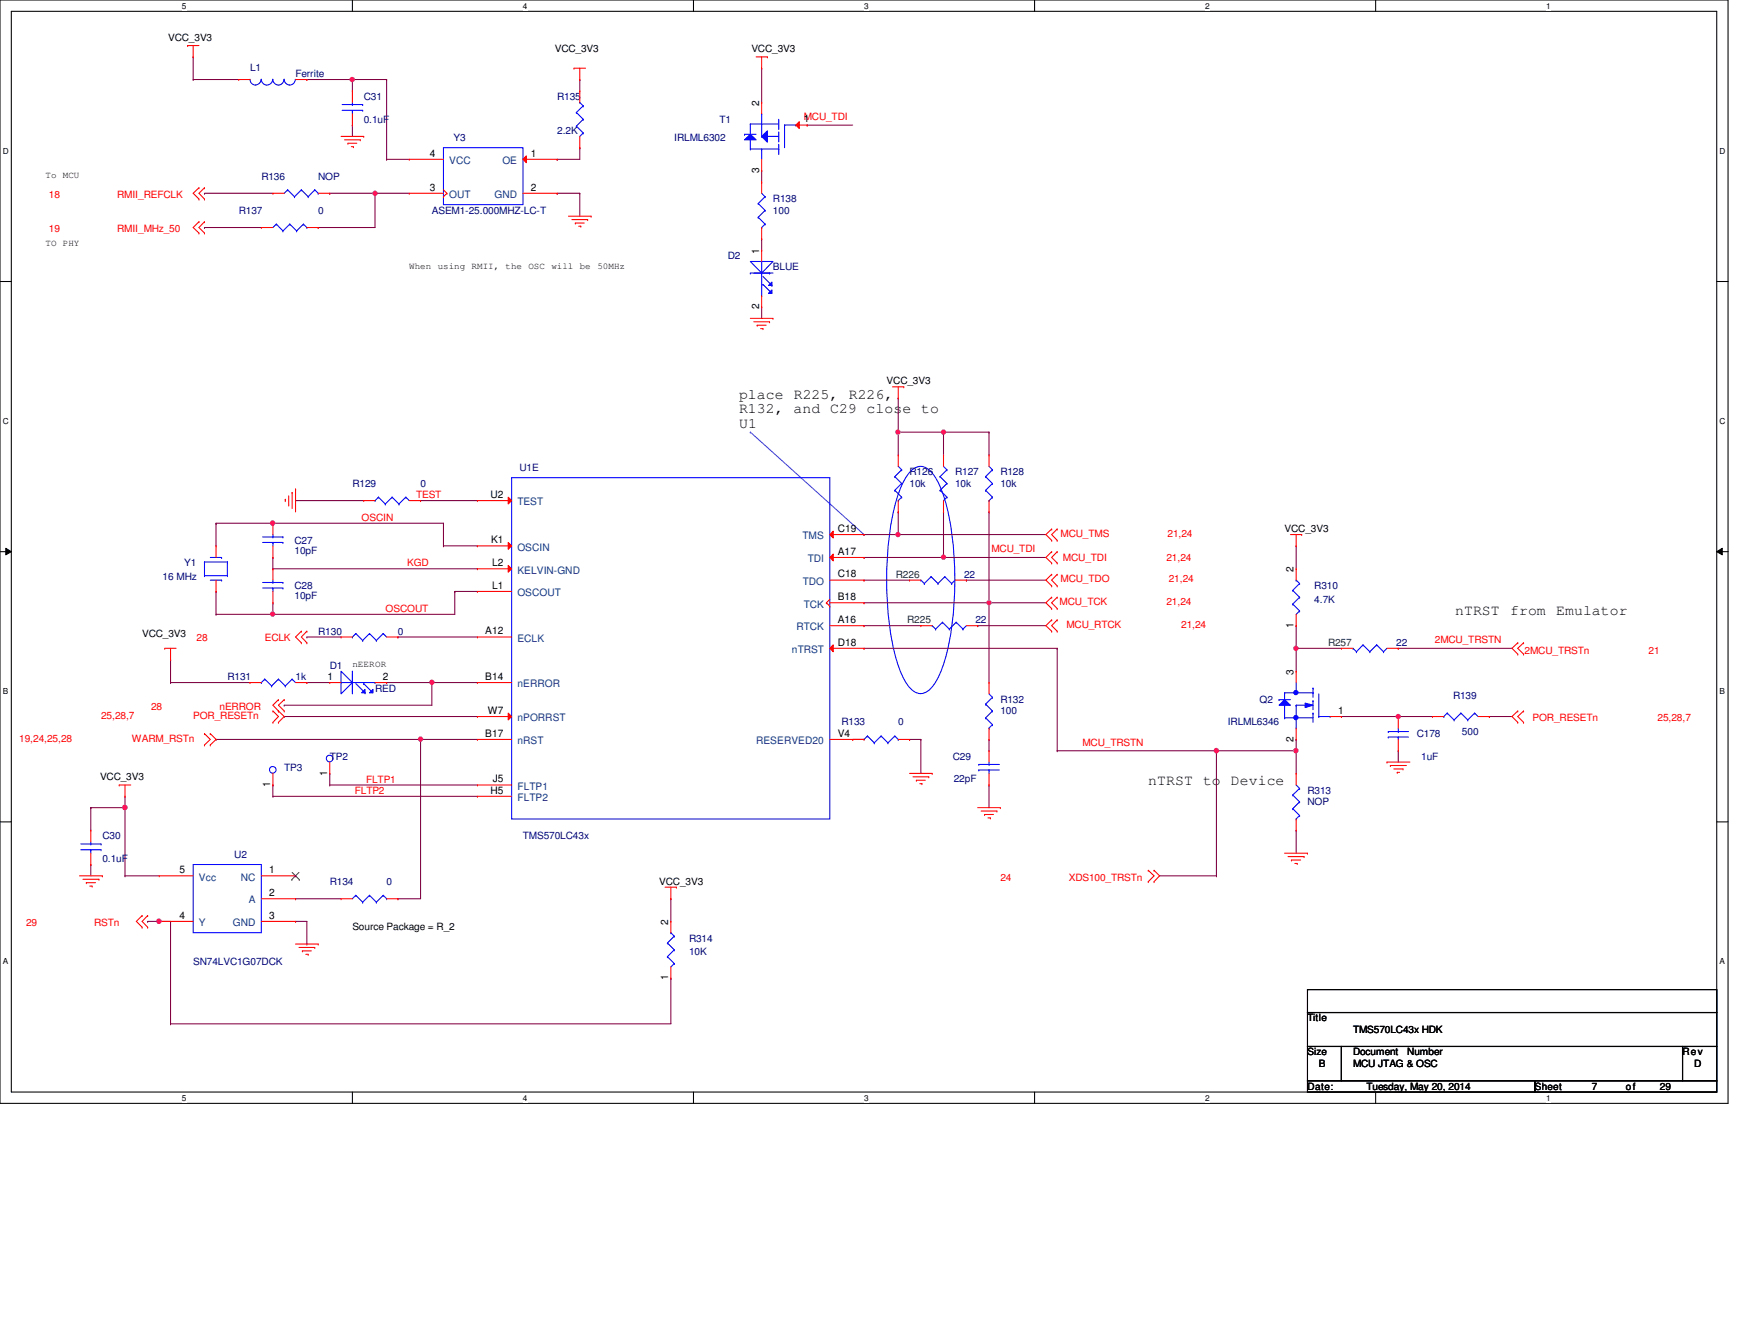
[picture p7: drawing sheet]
<svg xmlns="http://www.w3.org/2000/svg" width="279mm" height="216mm" viewBox="0 0 279 216" stroke-linecap="round" stroke-linejoin="round" font-family="sans-serif">
<path d="M0 0h278v177.4h-278zM1.8 1.8h274.3v173.8h-274.3z" fill="none" stroke="#000" stroke-width=".17"/>
<g fill="#fff">
<path d="M29.3 .2h.7v1.5h-.7z"/>
<path d="M29.3 175.8h.7v1.4h-.7z"/>
</g>
<path d="M56.7 0v1.8M56.7 175.6v1.8" fill="none" stroke="#000" stroke-width=".17"/>
<g fill="#fff">
<path d="M84.1 .2h.7v1.5h-.7z"/>
<path d="M84.1 175.8h.7v1.4h-.7z"/>
</g>
<path d="M111.5 0v1.8M111.5 175.6v1.8" fill="none" stroke="#000" stroke-width=".17"/>
<g fill="#fff">
<path d="M139 .2h.7v1.5h-.7z"/>
<path d="M139 175.8h.7v1.4h-.7z"/>
</g>
<path d="M166.4 0v1.8M166.4 175.6v1.8" fill="none" stroke="#000" stroke-width=".17"/>
<g fill="#fff">
<path d="M193.8 .2h.8v1.5h-.8z"/>
<path d="M193.8 175.8h.8v1.4h-.8z"/>
</g>
<path d="M221.3 0v1.8M221.3 175.6v1.8" fill="none" stroke="#000" stroke-width=".17"/>
<g fill="#fff">
<path d="M248.7 .2h.7v1.5h-.7z"/>
<path d="M248.7 175.8h.7v1.4h-.7z"/>
<path d="M.5 23.5h.9v1.5h-.9z"/>
<path d="M276.6 23.5h.9v1.5h-.9z"/>
<path d="M.5 67h.9v1.5h-.9z"/>
<path d="M276.6 67h.9v1.5h-.9z"/>
</g>
<path d="M0 45.3h1.8M276.1 45.3h1.9" fill="none" stroke="#000" stroke-width=".17"/>
<g fill="#fff">
<path d="M.5 110.4h.8v1.5h-.8z"/>
<path d="M276.6 110.4h.9v1.5h-.9z"/>
</g>
<path d="M0 88.7h1.8M276.1 88.7h1.9" fill="none" stroke="#000" stroke-width=".17"/>
<path d="M.9 88.1l.9 .6-.9 .5zM276.1 88.7l.9-.6v1.1z" fill="#000"/>
<path d="M.9 88.1l.9 .6-.9 .5zM276.1 88.7l.9-.6v1.1z" fill="none" stroke="#000" stroke-width=".16"/>
<g fill="#fff">
<path d="M.5 153.8h.8v1.5h-.8z"/>
<path d="M276.6 153.8h.8v1.5h-.8z"/>
</g>
<path d="M0 132.1h1.8M276.1 132.1h1.9" fill="none" stroke="#000" stroke-width=".17"/>
<path d="M146.2 76a2.15 2.15 0 0 1 3.7 0 17.3 17.3 0 0 1 2.8 7.4 53.7 53.7 0 0 1-.7 22.7 10.7 10.7 0 0 1-2.7 4.9 2.04 2.04 0 0 1-3.1-.6 17.4 17.4 0 0 1-2.7-7.4 54.3 54.3 0 0 1 .7-22.7 12.4 12.4 0 0 1 2-4.3z" fill="none" stroke="#00f" stroke-width=".17"/>
<path d="M120.7 69.5h.1M120.7 69.5l18.3 16.4" fill="none" stroke="#8000ff" stroke-width=".17"/>
<path d="M139 89.6h.1M139 89.6h12.8M159.1 96.9h.1M159.1 96.9h9.1" fill="none" stroke="#800040" stroke-width=".17"/>
<circle cx="151.8" cy="89.6" r=".34" fill="#f0f"/>
<circle cx="151.8" cy="89.6" r=".34" fill="none" stroke="#f0f" stroke-width=".17"/>
<path d="M139 85.9h.1M139 85.9h5.5" fill="none" stroke="#800040" stroke-width=".17"/>
<circle cx="144.4" cy="85.9" r=".34" fill="#f0f"/>
<circle cx="144.4" cy="85.9" r=".34" fill="none" stroke="#f0f" stroke-width=".17"/>
<path d="M151.8 69.5h.1M151.8 69.5h7.3M159.1 96.9h.1M159.1 96.9v12.8M159.1 118.9h.1M159.1 118.9v1.8" fill="none" stroke="#800040" stroke-width=".17"/>
<circle cx="151.8" cy="69.5" r=".34" fill="#f0f"/>
<circle cx="151.8" cy="69.5" r=".34" fill="none" stroke="#f0f" stroke-width=".17"/>
<g fill="none" stroke="#800040" stroke-width=".17">
<path d="M34.8 84.1h.1M34.8 95.1h.1M34.8 84.1v3.7M34.8 95.1v3.7M47.5 80.5h.1M47.5 80.5h11M67.6 80.5h.1M67.6 80.5h9.2M144.5 82.3h.1M144.5 85.9h.1M144.5 82.3v3.6M144.5 85.9h23.7"/>
<path d="M151.8 82.3h.1M151.8 82.3v7.3M69.5 109.7h.1M69.5 109.7h7.3M159.1 126.2h.1M159.1 126.2v3.6"/>
</g>
<circle cx="69.5" cy="109.7" r=".34" fill="#f0f"/>
<circle cx="69.5" cy="109.7" r=".34" fill="none" stroke="#f0f" stroke-width=".17"/>
<path d="M43.9 84.1h.1M43.9 84.1h27.4M49.4 109.7h.1M49.4 109.7h3.6" fill="none" stroke="#800040" stroke-width=".17"/>
<circle cx="43.8" cy="84.1" r=".35" fill="#f0f"/>
<circle cx="43.8" cy="84.1" r=".35" fill="none" stroke="#f0f" stroke-width=".17"/>
<g fill="none" stroke="#800040" stroke-width=".17">
<path d="M56.7 12.8h.1M56.7 12.8v1.8M56.7 12.8h5.5M62.2 12.8h.1M62.2 12.8v12.8M62.2 25.6h.1M62.2 25.6h3.6M89.6 31.1h.1M89.6 25.6h.1M89.6 31.1h3.7M93.3 31.1h.1M93.3 23.7h.1"/>
<path d="M93.3 23.7v1.9h-3.7M93.3 31.1v3.7M34.8 98.8h.1M34.8 98.8h9.1M73.2 95.1h.1M73.2 95.1h3.6M73.2 95.1v3.7M45.7 115.2h.1M45.7 115.2h31.1M67.6 118.9h.1M67.6 118.9h9.2M43.9 128h.1"/>
<path d="M43.9 128h32.9M53 126.2h.1M53 126.2h23.8"/>
</g>
<circle cx="56.7" cy="12.8" r=".36" fill="#f0f"/>
<circle cx="56.7" cy="12.8" r=".36" fill="none" stroke="#f0f" stroke-width=".17"/>
<path d="M32.9 31.1h.1M32.9 31.1h11M51.2 36.6h.1M53 31.1h.1M53 31.1h7.3M56.7 20.1h.1M56.7 20.1v1.8M60.3 31.1h.1M60.3 31.1v5.5h-9.1M151.8 89.6h.1M151.8 89.6h16.4" fill="none" stroke="#800040" stroke-width=".17"/>
<circle cx="60.3" cy="31.1" r=".34" fill="#f0f"/>
<circle cx="60.3" cy="31.1" r=".34" fill="none" stroke="#f0f" stroke-width=".17"/>
<g fill="none" stroke="#800040" stroke-width=".17">
<path d="M32.9 36.6h.1M32.9 36.6h9.1M60.3 31.1h.1M60.3 31.1h5.5M144.5 69.5h.1M144.5 69.5v3.7M144.5 69.5h7.3M151.8 69.5h.1M151.8 69.5v3.7M43.9 91.4h.1M43.9 91.4h32.9M71.3 84.1h.1"/>
<path d="M71.3 87.8h.1M71.3 84.1v3.7M71.3 87.8h5.5M45.7 113.4h.1M49.4 102.4h.1M49.4 102.4h5.5M62.2 109.7h.1M62.2 109.7h7.3M64 102.4h.1M64 102.4h12.8M69.5 109.7h.1M69.5 109.7v3.7h-23.8"/>
</g>
<circle cx="144.4" cy="69.5" r=".34" fill="#f0f"/>
<circle cx="144.4" cy="69.5" r=".34" fill="none" stroke="#f0f" stroke-width=".17"/>
<path d="M159.1 69.5h.1M159.1 69.5v3.7M34.8 84.1h.1M34.8 84.1h9.1M43.9 89.6h.1M43.9 96.9h.1M43.9 98.8h.1M43.9 89.6v1.8M43.9 96.9v1.9M43.9 98.8h29.3" fill="none" stroke="#800040" stroke-width=".17"/>
<circle cx="43.9" cy="98.7" r=".34" fill="#f0f"/>
<circle cx="43.9" cy="98.7" r=".34" fill="none" stroke="#f0f" stroke-width=".17"/>
<g fill="none" stroke="#800040" stroke-width=".17">
<path d="M122.5 11h.1M122.5 11v5.5M122.5 38.4h.1M122.5 27.4h.1M122.5 27.4v1.9M122.5 38.4v1.8M129.8 20.1h.1M129.8 20.1h7.4M122.5 49.4h.1M122.5 49.4v1.8M20.1 129.8h.1M20.1 129.8v11"/>
<path d="M43.9 126.2h.1M43.9 126.2v1.8M53 124.3h.1M53 124.3v1.9M20.1 140.8h.1M20.1 140.8h5.5"/>
</g>
<circle cx="20.1" cy="129.8" r=".37" fill="#f0f"/>
<circle cx="20.1" cy="129.8" r=".37" fill="none" stroke="#f0f" stroke-width=".17"/>
<path d="M67.6 118.9h.1M67.6 118.9v25.6M14.6 129.8h.1M14.6 139h.1M14.6 129.8v3.7M14.6 139v1.8M14.6 129.8h5.5" fill="none" stroke="#800040" stroke-width=".17"/>
<circle cx="67.6" cy="118.8" r=".34" fill="#f0f"/>
<circle cx="67.6" cy="118.8" r=".34" fill="none" stroke="#f0f" stroke-width=".17"/>
<path d="M159.1 82.3h.1M159.1 82.3v14.6M27.4 109.7h.1M27.4 106h.1M27.4 109.7h12.8M27.4 106v3.7M34.8 118.9h.1M34.8 118.9h32.8M20.1 128h.1M20.1 128v1.8M47.5 144.5h.1M47.5 144.5h7.4" fill="none" stroke="#800040" stroke-width=".17"/>
<circle cx="159.1" cy="96.9" r=".34" fill="#f0f"/>
<circle cx="159.1" cy="96.9" r=".34" fill="none" stroke="#f0f" stroke-width=".17"/>
<g fill="none" stroke="#800040" stroke-width=".17">
<path d="M31.1 9.1h.1M31.1 12.8h.1M31.1 9.1v3.7M31.1 12.8h7.3M93.3 12.8h.1M93.3 12.8v1.8M139 93.3h.1M139 93.3h7.3M155.4 93.3h.1M155.4 93.3h12.8M137.2 118.9h.1M137.2 118.9h1.8"/>
<path d="M139 100.6h.1M139 100.6h9.1M146.3 118.9h.1M146.3 118.9h1.8M148.1 118.9h.1M148.1 118.9v5.4M157.3 100.6h.1M157.3 100.6h10.9M208.5 104.2h.1M208.5 104.2v3.7M208.5 133.5h.1M208.5 120.7h.1"/>
<path d="M208.5 120.7v3.6M208.5 133.5v3.7"/>
</g>
<circle cx="208.4" cy="104.2" r=".34" fill="#f0f"/>
<circle cx="208.4" cy="104.2" r=".34" fill="none" stroke="#f0f" stroke-width=".17"/>
<path d="M49.4 12.8h.1M49.4 12.8h7.3M224.9 115.2h.1M224.9 115.2h5.5" fill="none" stroke="#800040" stroke-width=".17"/>
<circle cx="224.9" cy="115.2" r=".34" fill="#f0f"/>
<circle cx="224.9" cy="115.2" r=".34" fill="none" stroke="#f0f" stroke-width=".17"/>
<g fill="none" stroke="#800040" stroke-width=".17">
<path d="M208.5 87.8h.1M208.5 87.8v3.6M208.5 104.2h.1M208.5 100.6h.1M208.5 100.6v3.6M208.5 104.2h7.3M215.8 115.2h.1M215.8 115.2h9.1M224.9 104.2h.1M224.9 104.2h18.3M239.6 115.2h.1M239.6 115.2h3.6"/>
<path d="M195.7 120.7h.1M195.7 120.7h12.8M224.9 120.7h.1M224.9 120.7v1.8M64 144.5h.1M64 144.5h3.6"/>
</g>
<circle cx="208.4" cy="120.7" r=".35" fill="#f0f"/>
<circle cx="208.4" cy="120.7" r=".35" fill="none" stroke="#f0f" stroke-width=".17"/>
<path d="M144.5 64h.1M144.5 64v5.5M139 96.9h.1M139 96.9h20.1M139 104.2h.1M139 104.2h31.1M170.1 104.2h.1M170.1 104.2v16.5M208.5 118.9h.1M208.5 118.9v1.8M25.6 148.1h.1M25.6 148.1h1.8" fill="none" stroke="#800040" stroke-width=".17"/>
<circle cx="25.6" cy="148.1" r=".35" fill="#f0f"/>
<circle cx="25.6" cy="148.1" r=".35" fill="none" stroke="#f0f" stroke-width=".17"/>
<g fill="none" stroke="#800040" stroke-width=".17">
<path d="M195.7 120.7h.1M195.7 120.7v20.1M23.7 148.1h.1M23.7 148.1h1.9M27.4 148.1h.1M27.4 148.1v16.5M47.5 148.1h.1M47.5 148.1h1.9v3.7M49.4 151.8h.1M107.9 144.5h.1M107.9 157.3h.1M107.9 144.5v3.6"/>
<path d="M107.9 157.3v7.3h-80.5M186.5 140.8h9.2M195.7 140.8h.1M27.4 164.6h.1"/>
</g>
<circle cx="195.6" cy="120.7" r=".35" fill="#f0f"/>
<circle cx="195.6" cy="120.7" r=".35" fill="none" stroke="#f0f" stroke-width=".17"/>
<path d="M170.1 120.7h.1M170.1 120.7h25.6" fill="none" stroke="#800040" stroke-width=".17"/>
<g fill="none" stroke="#f00" stroke-width=".17">
<path d="M30.2 7.3h.1M30.2 7.3h1.8M31.1 9.1h.1M31.1 7.3v1.8M38.4 12.8h.1M38.4 12.8h1.8M47.5 12.8h1.9M49.4 12.8h.1M56.7 14.6h.1M56.7 14.6v1.9M56.7 18.3v1.8M92.3 11h.1"/>
<path d="M92.3 11h1.9M93.3 12.8h.1M93.3 11v1.8M121.6 9.1h1.8M122.5 11h.1M122.5 9.1v1.9M123.4 9.1h.1M32 30.2h.1M32 32h.1M32 35.6h.1M32 37.5h.1M32 30.2l-.9 .9 .9 .9"/>
<path d="M32 35.6l-.9 1 .9 .9M32.9 30.2h.1M32.9 32h.1M32.9 35.6h.1M32.9 37.5h.1M32.9 30.2l-.9 .9 .9 .9M32.9 35.6l-.9 1 .9 .9M42 36.6h.1M42 36.6h1.9M43.9 31.1h.1M43.9 31.1h1.8M49.4 36.6h1.8"/>
<path d="M51.2 36.6h.1M51.2 31.1h1.8M53 31.1h.1M54.9 21.9h3.6M55.4 22.5h2.6M56 23h.1M56 23h1.4M56.5 23.6h.4M56.7 20.1h.1M56.9 23.6h.1M58 22.5h.1M58.5 21.9h.1"/>
<path d="M91.4 34.8h3.7M92 35.3h2.5M92.5 35.9h.1M92.5 35.9h1.5M93.1 36.4h.3M93.4 36.4h.1M94.5 35.3h.1M95.1 34.8h.1M120.7 51.2h3.6M121.2 51.7h2.6M121.8 52.3h.1M121.8 52.3h1.4"/>
<path d="M122.3 52.8h.4M122.7 52.8h.1M123.8 51.7h.1M124.3 51.2h.1M46.4 79.7v1.5M47 79.2h.1M47 79.2v2.5M47.5 78.6h.1M47.5 78.6v3.7M143.6 62.2h1.8M144.5 64h.1M144.5 62.2v1.8"/>
<path d="M145.4 62.2h.1M159.1 73.2h.1M159.1 73.2v1.8M45.9 80.3h.1M45.9 80.3v.3M46.4 81.2h.1M58.5 80.5h.1M58.5 80.5h1.8M65.8 80.5h1.8M67.6 80.5h.1M159.1 82.3h.1M159.1 80.5v1.8"/>
<path d="M169.2 97.8h.1M169.2 96h.1M169.2 86.9h.1M169.2 85h.1M169.2 94.2h.1M169.2 92.3h.1M169.2 99.7h.1M169.2 90.5h.1M169.2 88.7h.1M169.2 96l-1 .9 1 .9M169.2 85l-1 .9 1 1M169.2 92.3l-1 1 1 .9"/>
<path d="M169.2 99.7l-1 .9 1 .9M169.2 88.7l-1 .9 1 .9M170.1 96h.1M170.1 97.8h.1M170.1 85h.1M170.1 86.9h.1M170.1 92.3h.1M170.1 94.2h.1M170.1 99.7h.1M170.1 88.7h.1M170.1 90.5h.1M170.1 96l-.9 .9 .9 .9"/>
<path d="M170.1 85l-.9 .9 .9 1M170.1 92.3l-.9 1 .9 .9M170.1 99.7l-.9 .9 .9 .9M170.1 88.7l-.9 .9 .9 .9M207.6 85.9h1.8M208.5 87.8h.1M208.5 91.4h.1M208.5 85.9v1.9M208.5 91.4v1.9M208.5 98.8v1.8M209.4 85.9h.1M26.5 104.2h.1"/>
<path d="M26.5 104.2h1.8M27.4 106h.1M27.4 104.2v1.8M32.9 119.8h.1M32.9 117.9h.1M32.9 117.9l.9 1-.9 .9M33.8 117.9h.1M33.8 119.8h.1M33.8 117.9l1 1-1 .9M43.9 116.1h.1M43.9 114.3h.1M43.9 114.3l.9 .9-.9 .9"/>
<path d="M44.8 114.3h.1M44.8 116.1h.1M44.8 112.5h.1M44.8 114.3l.9 .9-.9 .9M44.8 112.5l-.9 .9 .9 .9M45.7 112.5h.1M45.7 114.3h.1M45.7 112.5l-.9 .9 .9 .9M48.5 101.5h.1M48.5 103.3h.1M48.5 101.5l-1 .9 1 .9M49.4 101.5h.1"/>
<path d="M49.4 103.3h.1M49.4 101.5l-.9 .9 .9 .9M169.2 101.5h.1M170.1 101.5h.1M208.5 100.6h.1M215.8 104.2h.1M215.8 104.2h1.8M223.1 104.2h1.8M224.9 115.2h.1M224.9 104.2h.1M224.9 115.2v1.9M224.9 118.9v1.8"/>
<path d="M230.4 115.2h.1M230.4 115.2h1.8M237.7 115.2h1.9M239.6 115.2h.1M244.1 114.3h.1M244.1 116.1h.1M244.1 105.2h.1M244.1 103.3h.1M244.1 114.3l-.9 .9 .9 .9M244.1 103.3l-.9 .9 .9 1M245.1 114.3h.1M245.1 116.1h.1"/>
<path d="M245.1 103.3h.1M245.1 105.2h.1M245.1 114.3l-1 .9 1 .9M245.1 103.3l-1 .9 1 1M19.2 126.2h.1M19.2 126.2h1.8M20.1 128h.1M20.1 126.2v1.8M43.9 126.2h.1M43.9 124.3v1.9M53 124.3h.1M53 122.5v1.8"/>
<path d="M146.3 124.3h3.6M146.9 124.9h2.5M147.4 125.4h.1M147.4 125.4h1.4M148 126h.3M148.3 126h.1M149.4 124.9h.1M149.9 124.3h.1M157.3 129.8h3.6M157.8 130.4h2.6M158.4 130.9h.1M158.4 130.9h1.4"/>
<path d="M158.9 131.5h.4M159.1 120.7h.1M159.1 126.2h.1M159.1 120.7v1.8M159.1 124.3v1.9M159.3 131.5h.1M160.4 130.4h.1M160.9 129.8h.1M184.7 139.9h.1M184.7 139.9l.9 .9-.9 .9M185.6 139.9h.1M185.6 139.9l.9 .9-.9 .9"/>
<path d="M206.6 137.2h3.7M207.2 137.7h2.6M207.7 138.3h.1M207.7 138.3h1.5M208.3 138.8h.4M208.7 138.8h.1M209.8 137.7h.1M210.3 137.2h.1M223.1 122.5h.1M223.1 122.5h3.7M223.6 123.1h.1M223.6 123.1h2.6"/>
<path d="M224.2 123.6h1.5M224.7 124.2h.1M224.7 124.2h.4M224.9 120.7h.1M225.7 123.6h.1M12.8 140.8h3.7M13.3 141.4h2.6M13.9 141.9h.1M13.9 141.9h1.5M14.4 142.5h.4M14.8 142.5h.1M15.9 141.4h.1"/>
<path d="M16.5 140.8h.1M22.9 147.2h.1M22.9 149.1h.1M22.9 147.2l-1 .9 1 1M23.7 147.2h.1M23.7 149.1h.1M23.7 147.2l-.8 .9 .8 1M25.6 148.1h.1M25.6 140.8h.1M25.6 140.8h5.5M25.6 148.1h5.5M42 140.8h5.5"/>
<path d="M42 144.5h5.5M42 148.1h5.5M47.5 140.8h.1M47.5 144.5h.1M47.5 148.1h.1M47.5 151.8h3.7M48.1 152.3h2.5M48.6 152.9h.1M48.6 152.9h1.5M49.2 153.4h.4M49.6 153.4h.1M50.6 152.3h.1"/>
<path d="M51.2 151.8h.1M54.9 144.5h.1M54.9 144.5h1.8M62.2 144.5h1.8M64 144.5h.1M107 142.6h1.8M107.9 144.5h.1M107.9 157.3h.1M107.9 148.1h.1M107.9 142.6v1.9M107.9 148.1v1.8M107.9 155.4v1.9"/>
<path d="M108.8 142.6h.1M184.7 141.7h.1M185.6 141.7h.1"/>
</g>
<path d="M210.3 159.1h65.8v3.7h-65.8zM210.3 162.8h65.8v5.4h-65.8zM210.3 168.2h5.5v5.5h-5.5zM210.3 173.7h36.6v1.9h-36.6zM215.8 168.2h54.8v5.5h-54.8zM246.9 173.7h29.2v1.9h-29.2zM270.6 168.2h5.5v5.5h-5.5z" fill="none" stroke="#000" stroke-width=".17"/>
<g fill="none" stroke="#00f" stroke-width=".17">
<path d="M40.2 12.7a.89 .89 0 0 0 .9 1 .89 .89 0 0 0 .9-1M42 12.7a.91 .91 0 0 0 .9 1 .91 .91 0 0 0 1-1M43.9 12.7a.89 .89 0 0 0 .9 1 .89 .89 0 0 0 .9-1M45.7 12.7a.89 .89 0 0 0 .9 1 .89 .89 0 0 0 .9-1M55 17.7h3.3M55 16.8h3.3M56.7 16.8h.1M56.7 17.7h.1M56.7 16.5v.3M56.7 17.7v.6M58.3 17.7h.1M58.3 16.8h.1"/>
<path d="M44.4 36h.1M44.4 36l-.5 .6M44.4 36l1.1 1.1M45.5 37.1h.1M46.3 30.5h.1M46.3 30.5l-.6 .6M46.3 30.5l1.1 1.1M46.6 36h.1M46.6 36l-1.1 1.1M46.6 36l1.1 1.1M47.4 31.6h.1M47.7 37.1h.1"/>
<path d="M48.5 30.5h.1M48.5 30.5l-1.1 1.1M48.5 30.5l1.1 1.1M48.8 36h.1M48.8 36l-1.1 1.1M48.8 36l.6 .6M49.4 36.6h.1M49.6 31.6h.1M50.6 30.5h.1M50.6 30.5l-1 1.1M50.6 30.5l.6 .6M51.2 31.1h.1"/>
<path d="M60.9 79.9h.1M60.9 79.9l1.1 1.1M60.9 79.9l-.6 .6M63.1 79.9h.1M63.1 79.9l1.1 1.1M63.1 79.9l-1.1 1.1M65.3 79.9h.1M65.3 79.9l.5 .6M65.3 79.9l-1.1 1.1M82.3 76.8h51.2v54.9h-51.2zM158.5 76.6h.1M158.5 78.8h.1"/>
<path d="M158.5 76.6l1.1 1.1M158.5 78.8l1.1 1.1M159.1 75l.5 .5M159.6 75.5h.1M159.6 77.7h.1M159.6 79.9h.1M159.6 75.5l-1.1 1.1M159.6 77.7l-1.1 1.1M159.6 79.9l-.5 .6M60.3 80.5h.1M62 81h.1M64.2 81h.1"/>
<path d="M159.1 80.5h.1M207.9 97.1h.1M207.9 94.9h.1M207.9 97.1l1.1 1.1M207.9 94.9l1.1 1.1M208.5 93.3h.1M208.5 93.3l.5 .5M209 98.2h.1M209 96h.1M209 93.8h.1M209 98.2l-.5 .6M209 96l-1.1 1.1"/>
<path d="M209 93.8l-1.1 1.1M217.6 104.2h.1M217.6 104.2l.6 .6M218.2 104.8h.1M219.2 103.7h.1M219.2 103.7l1.1 1.1M219.2 103.7l-1 1.1M220.3 104.8h.1M221.4 103.7h.1M221.4 103.7l1.1 1.1M221.4 103.7l-1.1 1.1M222.5 104.8h.1"/>
<path d="M223.1 104.2l-.6 .6M223.3 117.6h.1M223.3 118.5h.1M223.3 117.6h3.3M223.3 118.5h3.3M224.9 118.5h.1M224.9 117.6h.1M224.9 117.1v.5M224.9 118.5v.4M232.2 115.2h.1M232.8 114.6h.1M232.8 114.6l1.1 1.1"/>
<path d="M232.8 114.6l-.6 .6M233.9 115.7h.1M235 114.6h.1M235 114.6l1.1 1.1M235 114.6l-1.1 1.1M236.1 115.7h.1M237.2 114.6h.1M237.2 114.6l.5 .6M237.2 114.6l-1.1 1.1M31.1 139h10.9v10.9h-10.9zM157.4 123.8h.1M157.4 122.9h.1"/>
<path d="M157.4 123.8h3.3M157.4 122.9h3.3M159.1 122.9h.1M159.1 123.8h.1M159.1 122.5v.4M159.1 123.8v.5M57.2 143.9h.1M57.2 143.9l-.5 .6M57.2 143.9l1.1 1.1M58.3 145h.1M59.4 143.9h.1M59.4 143.9l-1.1 1.1"/>
<path d="M59.4 143.9l1.1 1.1M60.5 145h.1M61.6 143.9h.1M61.6 143.9l-1.1 1.1M61.6 143.9l.6 .6M62.2 144.5h.1M107.4 153.8h.1M107.4 151.6h.1M107.4 153.8l1.1 1.1M107.4 151.6l1.1 1.1M107.9 149.9h.1M107.9 149.9l.6 .6"/>
<path d="M108.5 154.9h.1M108.5 152.7h.1M108.5 150.5h.1M108.5 154.9l-.6 .5M108.5 152.7l-1.1 1.1M108.5 150.5l-1.1 1.1"/>
<circle cx="43.9" cy="123.8" r=".54"/>
<circle cx="53" cy="121.9" r=".54"/>
</g>
<path d="M46.9 141.4h.1M47 140.3l1.1 1.1M48.1 140.3l-1.2 1.1M48.1 141.4h.1" fill="none" stroke="#804000" stroke-width=".16"/>
<path d="M81.7 114.6l.6 .6-.6 .5z" fill="#f00"/>
<path d="M76.8 115.2h.1M76.8 118.9h.1M76.8 115.2h5.5M76.8 118.9h5.5M81.7 114.6l.6 .6-.6 .5z" fill="none" stroke="#f00" stroke-width=".17"/>
<path d="M134 103.7v1.1l-.5-.6z" fill="#f00"/>
<path d="M132.9 96.9h.1M132.9 96.9l.6 .6M133.5 97.5h.1M133.5 96.4l-.6 .5M133.5 96.9h5.5M139 96.9h.1M133.5 104.2h5.5M134 103.7v1.1l-.5-.6zM139 104.2h.1" fill="none" stroke="#f00" stroke-width=".17"/>
<path d="M134 89.1v1.1l-.5-.6z" fill="#f00"/>
<path d="M133.5 89.6h5.5M133.5 93.3h5.5M134 89.1v1.1l-.5-.6zM139 89.6h.1M139 93.3h.1" fill="none" stroke="#f00" stroke-width=".17"/>
<path d="M133.5 85.9l.5-.5v1.1z" fill="#f00"/>
<path d="M133.5 85.9l.5-.5v1.1zM133.5 85.9h5.5M139 85.9h.1M76.8 102.4h.1M76.8 102.4h5.5M133.5 100.6h5.5M139 100.6h.1" fill="none" stroke="#f00" stroke-width=".17"/>
<path d="M81.7 87.2l.6 .6-.6 .5z" fill="#f00"/>
<path d="M76.8 87.8h.1M76.8 95.1h.1M76.8 87.8h5.5M76.8 95.1h5.5M81.7 87.2l.6 .6-.6 .5z" fill="none" stroke="#f00" stroke-width=".17"/>
<path d="M81.7 79.9l.6 .6-.6 .5z" fill="#f00"/>
<path d="M81.7 79.9l.6 .6-.6 .5zM76.8 80.5h.1M76.8 80.5h5.5" fill="none" stroke="#f00" stroke-width=".17"/>
<path d="M81.7 90.9l.6 .5-.6 .6z" fill="#f00"/>
<g fill="none" stroke="#f00" stroke-width=".17">
<path d="M122.5 29.3h.1M122.5 38.4h.1M122.5 29.3v1.8M122.5 36.6v1.8M76.8 91.4h.1M76.8 91.4h5.5M81.7 90.9l.6 .5-.6 .6zM76.8 109.7h.1M76.8 109.7h5.5M133.5 118.9h5.5M139 118.9h.1M76.8 126.2h.1"/>
<path d="M76.8 128h.1M76.8 126.2h5.5M76.8 128h5.5"/>
</g>
<path d="M122 32.7h.1M122 34.9h.1M122 32.7l1.1 1.1M122 34.9l1.1 1.1M122.5 36.6h.1M122.5 31.1l.6 .5M123.1 31.6h.1M123.1 33.8h.1M123.1 36h.1M123.1 31.6l-1.1 1.1M123.1 33.8l-1.1 1.1M123.1 36l-.6 .6" fill="none" stroke="#00f" stroke-width=".17"/>
<path d="M205.7 113.4l.9-.9 1 .9z" fill="#00f"/>
<g fill="none" stroke="#00f" stroke-width=".17">
<path d="M205.7 113.4l.9-.9 1 .9zM205.7 112.5h.1M205.7 112.5h1.9M206.6 115.4h.1M206.6 113.4h.1M206.6 111.4h.1M206.6 115.4h4.6M206.6 111.4v1.1M206.6 113.4v2M206.6 111.4h4.6M208.5 111.4h.1M208.5 113.4h.1"/>
<path d="M208.5 117.1h.1M208.5 109.7v1.7M208.5 113.4v3.7M208.5 113.4h1.8M211.2 114.6h.1M211.2 112.6h.1M211.2 110.6h.1M211.2 111.4h.1M211.2 110.6v1.5M211.2 112.6v1.5M211.2 114.6v1.5M212.1 115.2h.1"/>
<path d="M212.1 111.5v3.7M212.1 115.2h1.9M214 115.2h.1"/>
</g>
<circle cx="208.4" cy="115.4" r=".34" fill="#00f"/>
<circle cx="208.4" cy="115.4" r=".34" fill="none" stroke="#00f" stroke-width=".17"/>
<path d="M209.9 113l1.3 .4-1.3 .3z" fill="#00f"/>
<path d="M209.9 113l1.3 .4-1.3 .3z" fill="none" stroke="#00f" stroke-width=".17"/>
<circle cx="208.4" cy="111.3" r=".34" fill="#00f"/>
<g fill="none" stroke="#00f" stroke-width=".17">
<path d="M92.7 18.1h.1M92.7 18.1l1.1 1.1M93.3 16.5h.1M93.3 16.5l.5 .5M93.8 19.2h.1M93.8 17h.1M93.8 19.2l-1.1 1.1M93.8 17l-1.1 1.1M92.7 20.3h.1M92.7 20.3l1.1 1.1M93.8 21.4h.1M93.8 21.4l-.5 .5"/>
<path d="M143.9 76.6h.1M143.9 78.8h.1M143.9 76.6l1.1 1.1M143.9 78.8l1.1 1.1M144.5 75l.5 .5M145 75.5h.1M145 77.7h.1M145 79.9h.1M145 75.5l-1.1 1.1M145 77.7l-1.1 1.1M145 79.9l-.5 .6M32.9 92.5h.1"/>
<path d="M32.9 90.3h.1M32.9 90.3h3.7M32.9 92.5h3.7M32.9 90.3v2.2M33.8 89.6h1.8M33.8 93.3h1.8M35.6 89.6h.1M35.6 93.3h.1M36.6 90.3h.1M36.6 92.5h.1M36.6 90.3v2.2M42.2 87.2h3.3"/>
<path d="M42.2 86.3h3.3M43.9 86.3h.1M43.9 87.2h.1M43.9 85.9v.4M43.9 87.2v.6M45.5 87.2h.1M45.5 86.3h.1M144.5 80.5h.1M56.7 102.4h.1M57.2 101.9h.1M57.2 101.9l1.1 1.1M57.2 101.9l-.5 .5"/>
<path d="M58.3 103h.1M59.4 101.9h.1M59.4 101.9l1.1 1.1M59.4 101.9l-1.1 1.1M60.5 103h.1M61.6 101.9h.1M61.6 101.9l.6 .5M61.6 101.9l-1.1 1.1M149.9 100.6h.1M149.9 100.6l.6 .5M150.5 101.1h.1M151.6 100h.1"/>
<path d="M151.6 100l1.1 1.1M151.6 100l-1.1 1.1M152.7 101.1h.1M153.8 100h.1M153.8 100l1.1 1.1M153.8 100l-1.1 1.1M154.9 101.1h.1M155.4 100.6l-.5 .5M158.5 113.2h.1M158.5 115.4h.1M158.5 113.2l1.1 1.1M158.5 115.4l1.1 1.1"/>
<path d="M159.1 117.1h.1M159.1 111.5l.5 .6M159.6 112.1h.1M159.6 114.3h.1M159.6 116.5h.1M159.6 112.1l-1.1 1.1M159.6 114.3l-1.1 1.1M159.6 116.5l-.5 .6M13 136.6h3.3M13 135.7h3.3M14.6 135.7h.1M14.6 136.6h.1"/>
<path d="M14.6 135.3v.4M14.6 136.6v.6M16.3 136.6h.1M16.3 135.7h.1"/>
<circle cx="208.4" cy="111.3" r=".34"/>
</g>
<g fill="none" stroke="#f00" stroke-width=".17">
<path d="M93.3 14.6h.1M93.3 14.6v1.9M93.3 23.7h.1M93.3 21.9v1.8M144.5 73.2h.1M144.5 73.2v1.8M34.8 87.8h.1M34.8 95.1h.1M34.8 87.8v1.8M34.8 93.3v1.8M43.9 84.1h.1M43.9 89.6h.1"/>
<path d="M43.9 84.1v1.8M43.9 87.8v1.8M144.5 82.3h.1M144.5 80.5v1.8M54.9 102.4h.1M54.9 102.4h1.8M62.2 102.4h1.8M64 102.4h.1M148.1 100.6h.1M148.1 100.6h1.8M155.4 100.6h1.9M157.3 100.6h.1"/>
<path d="M159.1 109.7h.1M159.1 118.9h.1M159.1 109.7v1.8M159.1 117.1v1.8M208.5 107.9h.1M208.5 118.9h.1M208.5 107.9v1.8M208.5 117.1v1.8M214 115.2h1.8M215.8 115.2h.1M14.6 133.5h.1M14.6 139h.1"/>
<path d="M14.6 133.5v1.8M14.6 137.2v1.8"/>
</g>
<path d="M122.5 21.9l.9-.9v1.9z" fill="#00f"/>
<path d="M122.5 21.9l.9-.9v1.9z" fill="none" stroke="#00f" stroke-width=".17"/>
<path d="M119.8 22.5l.9-.9 .9 .9z" fill="#00f"/>
<g fill="none" stroke="#00f" stroke-width=".17">
<path d="M120.7 19.9h.1M120.7 19.9h4.6M120.7 19.9v2M122.5 18.3h.1M122.5 18.3v3.6M125.3 19.2v1.5M119.8 22.5l.9-.9 .9 .9zM119.8 21.6h.1M119.8 21.6h1.8M120.7 21.9h.1M120.7 24h.1M120.7 22.5v1.5"/>
<path d="M120.7 24h4.6M122.5 24h.1M122.5 21.9h.1M122.5 24v1.6M122.5 21.9h2.8M125.3 20.7h.1M125.3 22.6h.1M125.3 24.7h.1M125.3 24h.1M125.3 21.2v1.4M125.3 23.2v1.5M126.2 20.1h.1"/>
<path d="M126.2 20.1v3.6M126.2 20.1h1.8M128 20.1h.1"/>
</g>
<path d="M122.5 27.4h.1M122.5 25.6v1.8" fill="none" stroke="#f00" stroke-width=".17"/>
<path d="M128 20.1l.6-.5v1.1z" fill="#f00"/>
<path d="M122.5 16.5h.1M122.5 16.5v1.8M128 20.1l.6-.5v1.1zM128 20.1h1.8M129.8 20.1h.1" fill="none" stroke="#f00" stroke-width=".17"/>
<path d="M71.3 23.7h12.8v9.2h-12.8z" fill="none" stroke="#00f" stroke-width=".17"/>
<path d="M84.1 25.6l.6-.5v1.1z" fill="#f00"/>
<g fill="none" stroke="#f00" stroke-width=".17">
<path d="M65.8 25.6h.1M65.8 31.1h.1M65.8 25.6h5.5M65.8 31.1h5.5M71.3 31.6h.1M71.3 30.5l.6 .6M71.9 31.1h.1M71.9 31.1l-.6 .5M84.1 25.6l.6-.5v1.1zM84.1 25.6h5.5M84.1 31.1h5.5M89.6 25.6h.1"/>
<path d="M89.6 31.1h.1M43.9 91.4h.1M43.9 96.9h.1M43.9 91.4v1.9M43.9 95.1v1.8M40.2 109.7h.1M40.2 109.7h1.8M47.5 109.7h1.9M49.4 109.7h.1M208.5 124.3h.1M208.5 133.5h.1M208.5 124.3v1.9"/>
<path d="M208.5 131.7v1.8"/>
</g>
<g fill="none" stroke="#00f" stroke-width=".17">
<path d="M42.2 94.5h3.3M42.2 93.6h3.3M43.9 93.6h.1M43.9 94.5h.1M43.9 93.3v.3M43.9 94.5v.6M45.5 94.5h.1M45.5 93.6h.1M42 109.7h.1M42.6 109.2h.1M42.6 109.2l1.1 1.1M42.6 109.2l-.6 .5"/>
<path d="M43.7 110.3h.1M44.8 109.2h.1M44.8 109.2l1.1 1.1M44.8 109.2l-1.1 1.1M45.9 110.3h.1M47 109.2h.1M47 109.2l.5 .5M47 109.2l-1.1 1.1M54.9 107.9l1.8 1.8-1.8 1.8zM54.9 109.7h5.4M56.7 109.7h.1M56.7 111h.1"/>
<path d="M56.7 107.9h.1M56.7 107.9v3.6M57.2 109.9l1.5 1.5M58.5 109.9h.1M58.5 109.9l1.5 1.5M58.7 111.4h.1M60.3 109.7h.1M207.9 127.8h.1M207.9 130h.1M207.9 127.8l1.1 1.1M207.9 130l1.1 1.1M208.5 131.7h.1"/>
<path d="M208.5 126.2l.5 .5M209 126.7h.1M209 128.9h.1M209 131.1h.1M209 126.7l-1.1 1.1M209 128.9l-1.1 1.1M209 131.1l-.5 .6"/>
</g>
<path d="M58.2 111.4l.5-.6v.6z" fill="#00f"/>
<path d="M58.2 111.4l.5-.6v.6z" fill="none" stroke="#00f" stroke-width=".17"/>
<path d="M59.4 111.4l.6-.6v.6z" fill="#00f"/>
<g fill="none" stroke="#00f" stroke-width=".17">
<path d="M120.7 42h3.6l-1.8 1.9zM120.7 43.9h.1M120.7 43.9h3.6M122.5 43.9h.1M122.5 47.5h.1M122.5 42v5.5M122.7 45.7h.1M122.7 44.4l1.5 1.5M122.7 45.7l1.5 1.5M123.8 43.9h.1M124.2 45.9h.1M151.2 76.6h.1"/>
<path d="M151.2 78.8h.1M151.2 76.6l1.1 1.1M151.2 78.8l1.1 1.1M151.8 75l.5 .5M152.3 75.5h.1M152.3 77.7h.1M152.3 79.9h.1M152.3 75.5l-1.1 1.1M152.3 77.7l-1.1 1.1M152.3 79.9l-.5 .6M148.1 93.3h.1M148.1 93.3l.6 .5"/>
<path d="M148.7 93.8h.1M149.8 92.7h.1M149.8 92.7l1.1 1.1M149.8 92.7l-1.1 1.1M150.9 93.8h.1M151.8 80.5h.1M152 92.7h.1M152 92.7l1.1 1.1M152 92.7l-1.1 1.1M153.1 93.8h.1M153.6 93.3l-.5 .5M59.4 111.4l.6-.6v.6z"/>
<path d="M139.5 118.3h.1M139.5 118.3l-.5 .6M139.5 118.3l1.1 1.1M140.6 119.4h.1M141.7 118.3h.1M141.7 118.3l-1.1 1.1M141.7 118.3l1.1 1.1M142.8 119.4h.1M143.9 118.3h.1M143.9 118.3l-1.1 1.1M143.9 118.3l.6 .6M144.5 118.9h.1"/>
</g>
<g fill="none" stroke="#f00" stroke-width=".17">
<path d="M151.8 73.2h.1M151.8 73.2v1.8M146.3 93.3h.1M146.3 93.3h1.8M151.8 82.3h.1M151.8 80.5v1.8M153.6 93.3h1.8M155.4 93.3h.1M53 109.7h.1M53 109.7h1.9M60.3 109.7h1.9M62.2 109.7h.1"/>
<path d="M137.2 118.9h.1M137.2 118.9h1.8M144.5 118.9h1.8M146.3 118.9h.1"/>
</g>
<path d="M123.6 45.9l.6-.6v.6z" fill="#00f"/>
<path d="M123.6 45.9l.6-.6v.6z" fill="none" stroke="#00f" stroke-width=".17"/>
<path d="M123.6 47.2l.6-.6v.6z" fill="#00f"/>
<path d="M123.6 47.2l.6-.6v.6z" fill="none" stroke="#00f" stroke-width=".17"/>
<path d="M122.5 40.2h.1M122.5 49.4h.1M122.5 40.2v1.8M122.5 47.5v1.9" fill="none" stroke="#f00" stroke-width=".17"/>
<circle cx="151.8" cy="89.6" r=".34" fill="#f0f"/>
<circle cx="151.8" cy="89.6" r=".34" fill="none" stroke="#f0f" stroke-width=".17"/>
<circle cx="144.4" cy="85.9" r=".34" fill="#f0f"/>
<circle cx="144.4" cy="85.9" r=".34" fill="none" stroke="#f0f" stroke-width=".17"/>
<circle cx="151.8" cy="69.5" r=".34" fill="#f0f"/>
<circle cx="151.8" cy="69.5" r=".34" fill="none" stroke="#f0f" stroke-width=".17"/>
<circle cx="69.5" cy="109.7" r=".34" fill="#f0f"/>
<circle cx="69.5" cy="109.7" r=".34" fill="none" stroke="#f0f" stroke-width=".17"/>
<circle cx="43.8" cy="84.1" r=".35" fill="#f0f"/>
<circle cx="43.8" cy="84.1" r=".35" fill="none" stroke="#f0f" stroke-width=".17"/>
<circle cx="56.7" cy="12.8" r=".36" fill="#f0f"/>
<circle cx="56.7" cy="12.8" r=".36" fill="none" stroke="#f0f" stroke-width=".17"/>
<circle cx="60.3" cy="31.1" r=".34" fill="#f0f"/>
<circle cx="60.3" cy="31.1" r=".34" fill="none" stroke="#f0f" stroke-width=".17"/>
<circle cx="144.4" cy="69.5" r=".34" fill="#f0f"/>
<circle cx="144.4" cy="69.5" r=".34" fill="none" stroke="#f0f" stroke-width=".17"/>
<circle cx="43.9" cy="98.7" r=".34" fill="#f0f"/>
<circle cx="43.9" cy="98.7" r=".34" fill="none" stroke="#f0f" stroke-width=".17"/>
<circle cx="20.1" cy="129.8" r=".37" fill="#f0f"/>
<circle cx="20.1" cy="129.8" r=".37" fill="none" stroke="#f0f" stroke-width=".17"/>
<circle cx="67.6" cy="118.8" r=".34" fill="#f0f"/>
<circle cx="67.6" cy="118.8" r=".34" fill="none" stroke="#f0f" stroke-width=".17"/>
<circle cx="159.1" cy="96.9" r=".34" fill="#f0f"/>
<circle cx="159.1" cy="96.9" r=".34" fill="none" stroke="#f0f" stroke-width=".17"/>
<circle cx="208.4" cy="104.2" r=".34" fill="#f0f"/>
<circle cx="208.4" cy="104.2" r=".34" fill="none" stroke="#f0f" stroke-width=".17"/>
<circle cx="224.9" cy="115.2" r=".34" fill="#f0f"/>
<circle cx="224.9" cy="115.2" r=".34" fill="none" stroke="#f0f" stroke-width=".17"/>
<circle cx="208.4" cy="120.7" r=".35" fill="#f0f"/>
<circle cx="208.4" cy="120.7" r=".35" fill="none" stroke="#f0f" stroke-width=".17"/>
<circle cx="25.6" cy="148.1" r=".35" fill="#f0f"/>
<circle cx="25.6" cy="148.1" r=".35" fill="none" stroke="#f0f" stroke-width=".17"/>
<circle cx="195.6" cy="120.7" r=".35" fill="#f0f"/>
<circle cx="195.6" cy="120.7" r=".35" fill="none" stroke="#f0f" stroke-width=".17"/>
<g font-size="2.4">
<text x="118.9" y="64.1">place R225,</text>
<text x="136.5" y="64.1">R226,</text>
<text x="118.9" y="66.5">R132, and C29 close to</text>
<text x="118.9" y="68.8">U1</text>
<text x="234.1" y="98.8">nTRST</text>
<text x="242.9" y="98.8">from</text>
<text x="250.3" y="98.8">Emulator</text>
<text x="184.7" y="126.2">nTRST to Device</text>
</g>
<g font-size="1.7">
<text x="122.1" y="17" transform="rotate(-90 122.1 17)">2</text>
<text x="129.3" y="19.7">1</text>
<text x="69.1" y="25.2">4</text>
<text x="85.4" y="25.2">1</text>
<text x="122.1" y="27.8" transform="rotate(-90 122.1 27.8)">3</text>
<text x="69.1" y="30.6">3</text>
<text x="85.4" y="30.6">2</text>
<text x="122.1" y="40.8" transform="rotate(-90 122.1 40.8)">1</text>
<text x="122.1" y="49.7" transform="rotate(-90 122.1 49.7)">2</text>
<text x="78.9" y="80.1">U2</text>
<text x="79" y="87.3">K1</text>
<text x="134.7" y="89.2">A17</text>
<text x="134.7" y="85.5">C19</text>
<text x="79.2" y="94.7">L1</text>
<text x="79.2" y="91">L2</text>
<text x="134.7" y="92.8">C18</text>
<text x="208.1" y="92" transform="rotate(-90 208.1 92)">2</text>
<text x="78.1" y="102">A12</text>
<text x="134.7" y="96.5">B18</text>
<text x="134.7" y="100.2">A16</text>
<text x="208.1" y="100.9" transform="rotate(-90 208.1 100.9)">1</text>
<text x="134.7" y="103.8">D18</text>
<text x="52.7" y="109.3">1</text>
<text x="61.6" y="109.3">2</text>
<text x="78.1" y="109.3">B14</text>
<text x="208.1" y="108.5" transform="rotate(-90 208.1 108.5)">3</text>
<text x="78.1" y="118.4">B17</text>
<text x="78.5" y="114.8">W7</text>
<text x="134.7" y="118.4">V4</text>
<text x="208.1" y="119.2" transform="rotate(-90 208.1 119.2)">2</text>
<text x="215.2" y="114.8">1</text>
<text x="52.6" y="124.7" transform="rotate(-90 52.6 124.7)">1</text>
<text x="79.2" y="125.8">J5</text>
<text x="43.5" y="126.5" transform="rotate(-90 43.5 126.5)">1</text>
<text x="78.9" y="127.6">H5</text>
<text x="28.9" y="140.4">5</text>
<text x="43.3" y="140.4">1</text>
<text x="28.9" y="147.7">4</text>
<text x="43.3" y="144.1">2</text>
<text x="43.3" y="147.7">3</text>
<text x="107.5" y="148.7" transform="rotate(-90 107.5 148.7)">2</text>
<text x="107.5" y="157.6" transform="rotate(-90 107.5 157.6)">1</text>
</g>
<g font-size="1.7" fill="#004080">
<text x="72.3" y="26.4">VCC</text>
<text x="80.8" y="26.4">OE</text>
<text x="72.3" y="31.8">OUT</text>
<text x="79.5" y="31.8">GND</text>
<text x="83.2" y="81.2">TEST</text>
<text x="83.2" y="88.5">OSCIN</text>
<text x="129.1" y="86.7">TMS</text>
<text x="83.2" y="95.8">OSCOUT</text>
<text x="83.2" y="92.2">KELVIN-GND</text>
<text x="129.1" y="94">TDO</text>
<text x="129.9" y="90.4">TDI</text>
<text x="128.1" y="101.3">RTCK</text>
<text x="129.3" y="97.7">TCK</text>
<text x="83.2" y="103.2">ECLK</text>
<text x="127.4" y="105">nTRST</text>
<text x="83.2" y="110.5">nERROR</text>
<text x="83.2" y="116">nPORRST</text>
<text x="83.2" y="119.6">nRST</text>
<text x="121.6" y="119.6">RESERVED20</text>
<text x="83.2" y="127">FLTP1</text>
<text x="83.2" y="128.8">FLTP2</text>
<text x="32" y="141.6">Vcc</text>
<text x="38.7" y="141.6">NC</text>
<text x="32" y="148.9">Y</text>
<text x="37.5" y="148.9">GND</text>
<text x="40" y="145.2">A</text>
</g>
<g font-size="1.6">
<text x="27.1" y="6.6">VCC_3V3</text>
<text x="89.2" y="8.4">VCC_3V3</text>
<text x="120.9" y="8.4">VCC_3V3</text>
<text x="142.6" y="61.8">VCC_3V3</text>
<text x="206.6" y="85.6">VCC_3V3</text>
<text x="22.9" y="102.4">VCC_3V3</text>
<text x="16.1" y="125.4">VCC_3V3</text>
<text x="106" y="142.2">VCC_3V3</text>
<text x="56.7" y="149.6">Source Package = R_2</text>
<text x="210.3" y="164.2">Title</text>
<text x="217.6" y="166">TMS570LC43x HDK</text>
<text x="210.3" y="169.7">Size</text>
<text x="212.1" y="171.5">B</text>
<text x="217.6" y="169.7">Document</text>
<text x="217.6" y="171.5">MCU JTAG &amp; OSC</text>
<text x="226.4" y="169.7">Number</text>
<text x="270.6" y="169.7">Rev</text>
<text x="272.5" y="171.5">D</text>
<text x="210.3" y="175.2">Date:</text>
<text x="219.8" y="175.2">Tuesday, May 20, 2014</text>
<text x="246.9" y="175.2">Sheet</text>
<text x="256" y="175.2">7</text>
<text x="261.5" y="175.2">of</text>
<text x="267" y="175.2">29</text>
</g>
<g font-size="1.6" fill="#000080">
<text x="40.2" y="11.5">L1</text>
<text x="47.5" y="12.4">Ferrite</text>
<text x="58.5" y="16">C31</text>
<text x="89.6" y="16">R135</text>
<text x="58.5" y="19.7">0.1uF</text>
<text x="72.9" y="22.6">Y3</text>
<text x="89.6" y="21.5">2.2K</text>
<text x="108.5" y="22.6">IRLML6302</text>
<text x="115.7" y="19.7">T1</text>
<text x="42" y="28.9">R136</text>
<text x="51.2" y="28.9">NOP</text>
<text x="38.4" y="34.3">R137</text>
<text x="51.2" y="34.3">0</text>
<text x="69.5" y="34.3">ASEM1-25.000MHZ-LC-T</text>
<text x="124.3" y="32.5">R138</text>
<text x="124.3" y="34.3">100</text>
<text x="117.1" y="41.7">D2</text>
<text x="124.3" y="43.5">BLUE</text>
<text x="83.6" y="75.7">U1E</text>
<text x="146.3" y="76.4">R126</text>
<text x="153.6" y="76.4">R127</text>
<text x="160.9" y="76.4">R128</text>
<text x="56.7" y="78.2">R129</text>
<text x="67.6" y="78.2">0</text>
<text x="146.3" y="78.2">10k</text>
<text x="153.6" y="78.2">10k</text>
<text x="160.9" y="78.2">10k</text>
<text x="47.4" y="87.4">C27</text>
<text x="47.4" y="89">10pF</text>
<text x="26.2" y="93.2">16 MHz</text>
<text x="29.6" y="91.1">Y1</text>
<text x="47.4" y="94.7">C28</text>
<text x="155.1" y="92.9">22</text>
<text x="211.4" y="94.7">R310</text>
<text x="47.4" y="96.4">10pF</text>
<text x="156.9" y="100.2">22</text>
<text x="211.4" y="96.9">4.7K</text>
<text x="51.2" y="102">R130</text>
<text x="53" y="107.5">D1</text>
<text x="64" y="102">0</text>
<text x="224.6" y="103.8">22</text>
<text x="36.6" y="109.3">R131</text>
<text x="47.5" y="109.3">1k</text>
<text x="60.3" y="111.2">RED</text>
<text x="160.9" y="113">R132</text>
<text x="202.6" y="113">Q2</text>
<text x="233.7" y="112.4">R139</text>
<text x="135.3" y="116.6">R133</text>
<text x="144.5" y="116.6">0</text>
<text x="160.9" y="114.8">100</text>
<text x="197.5" y="116.6">IRLML6346</text>
<text x="227.9" y="118.5">C178</text>
<text x="235.2" y="118.1">500</text>
<text x="45.7" y="124">TP3</text>
<text x="53" y="122.1">TP2</text>
<text x="153.2" y="122.1">C29</text>
<text x="153.4" y="125.8">22pF</text>
<text x="228.6" y="122.1">1uF</text>
<text x="210.3" y="127.6">R313</text>
<text x="210.3" y="129.5">NOP</text>
<text x="16.5" y="134.9">C30</text>
<text x="37.7" y="137.9">U2</text>
<text x="84.1" y="134.9">TMS570LC43x</text>
<text x="16.5" y="138.6">0.1uF</text>
<text x="53" y="142.2">R134</text>
<text x="62.2" y="142.2">0</text>
<text x="31.1" y="155.1">SN74LVC1G07DCK</text>
<text x="110.8" y="151.4">R314</text>
<text x="110.8" y="153.6">10K</text>
</g>
<g font-size="1.6" fill="#f00">
<text x="129.3" y="19.3">MCU_TDI</text>
<text x="7.9" y="31.8">18</text>
<text x="18.8" y="31.8">RMII_REFCLK</text>
<text x="7.9" y="37.3">19</text>
<text x="18.8" y="37.3">RMII_MHz_50</text>
<text x="58.2" y="83.7">OSCIN</text>
<text x="66.9" y="80.1">TEST</text>
<text x="159.5" y="88.8">MCU_TDI</text>
<text x="170.6" y="86.3">MCU_TMS</text>
<text x="187.8" y="86.3">21,24</text>
<text x="65.5" y="91.1">KGD</text>
<text x="170.6" y="93.6">MCU_TDO</text>
<text x="171" y="90.1">MCU_TDI</text>
<text x="187.6" y="90.1">21,24</text>
<text x="188" y="93.6">21,24</text>
<text x="62" y="98.4">OSCOUT</text>
<text x="170.4" y="97.2">MCU_TCK</text>
<text x="171.5" y="100.9">MCU_RTCK</text>
<text x="187.6" y="97.2">21,24</text>
<text x="190" y="100.9">21,24</text>
<text x="31.6" y="103.1">28</text>
<text x="42.6" y="103.1">ECLK</text>
<text x="230.8" y="103.4">2MCU_TRSTN</text>
<text x="245.2" y="105.1">2MCU_TRSTn</text>
<text x="265.2" y="105.1">21</text>
<text x="3.1" y="119.2">19,24,25,28</text>
<text x="16.3" y="115.5">25,28,7</text>
<text x="21.2" y="119.2">WARM_RSTn</text>
<text x="24.3" y="114.1">28</text>
<text x="31.1" y="115.5">POR_RESETn</text>
<text x="35.3" y="114.1">nERROR</text>
<text x="174.1" y="119.9">MCU_TRSTN</text>
<text x="246.5" y="115.9">POR_RESETn</text>
<text x="266.6" y="115.9">25,28,7</text>
<text x="58.9" y="125.8">FLTP1</text>
<text x="57.1" y="127.6">FLTP2</text>
<text x="160.9" y="141.7">24</text>
<text x="171.9" y="141.7">XDS100_TRSTn</text>
<text x="4.2" y="148.8">29</text>
<text x="15.2" y="148.8">RSTn</text>
</g>
<g font-size="1.6" fill="#004040">
<text x="144.1" y="92.9">R226</text>
<text x="145.9" y="100.2">R225</text>
<text x="213.6" y="103.8">R257</text>
</g>
<g font-size="1.5">
<text x="7.3" y="28.7">To MCU</text>
<text x="7.3" y="39.6">TO PHY</text>
<text x="65.8" y="43.3">When using RMII, the OSC will be</text>
<text x="96.1" y="43.3">50MHz</text>
<text x="56.7" y="107.3">nEEROR</text>
</g>
<g font-size="1.3">
<text x="29.3" y="1.4">5</text>
<text x="84.1" y="1.4">4</text>
<text x="139" y="1.4">3</text>
<text x="193.8" y="1.4">2</text>
<text x="248.7" y="1.4">1</text>
<text x=".5" y="24.7">D</text>
<text x="276.6" y="24.7">D</text>
<text x=".5" y="68.2">C</text>
<text x="276.6" y="68.2">C</text>
<text x=".5" y="111.6">B</text>
<text x="276.6" y="111.6">B</text>
<text x=".5" y="155">A</text>
<text x="276.6" y="155">A</text>
<text x="29.3" y="177">5</text>
<text x="84.1" y="177">4</text>
<text x="139" y="177">3</text>
<text x="193.8" y="177">2</text>
<text x="248.7" y="177">1</text>
</g>
</svg>
